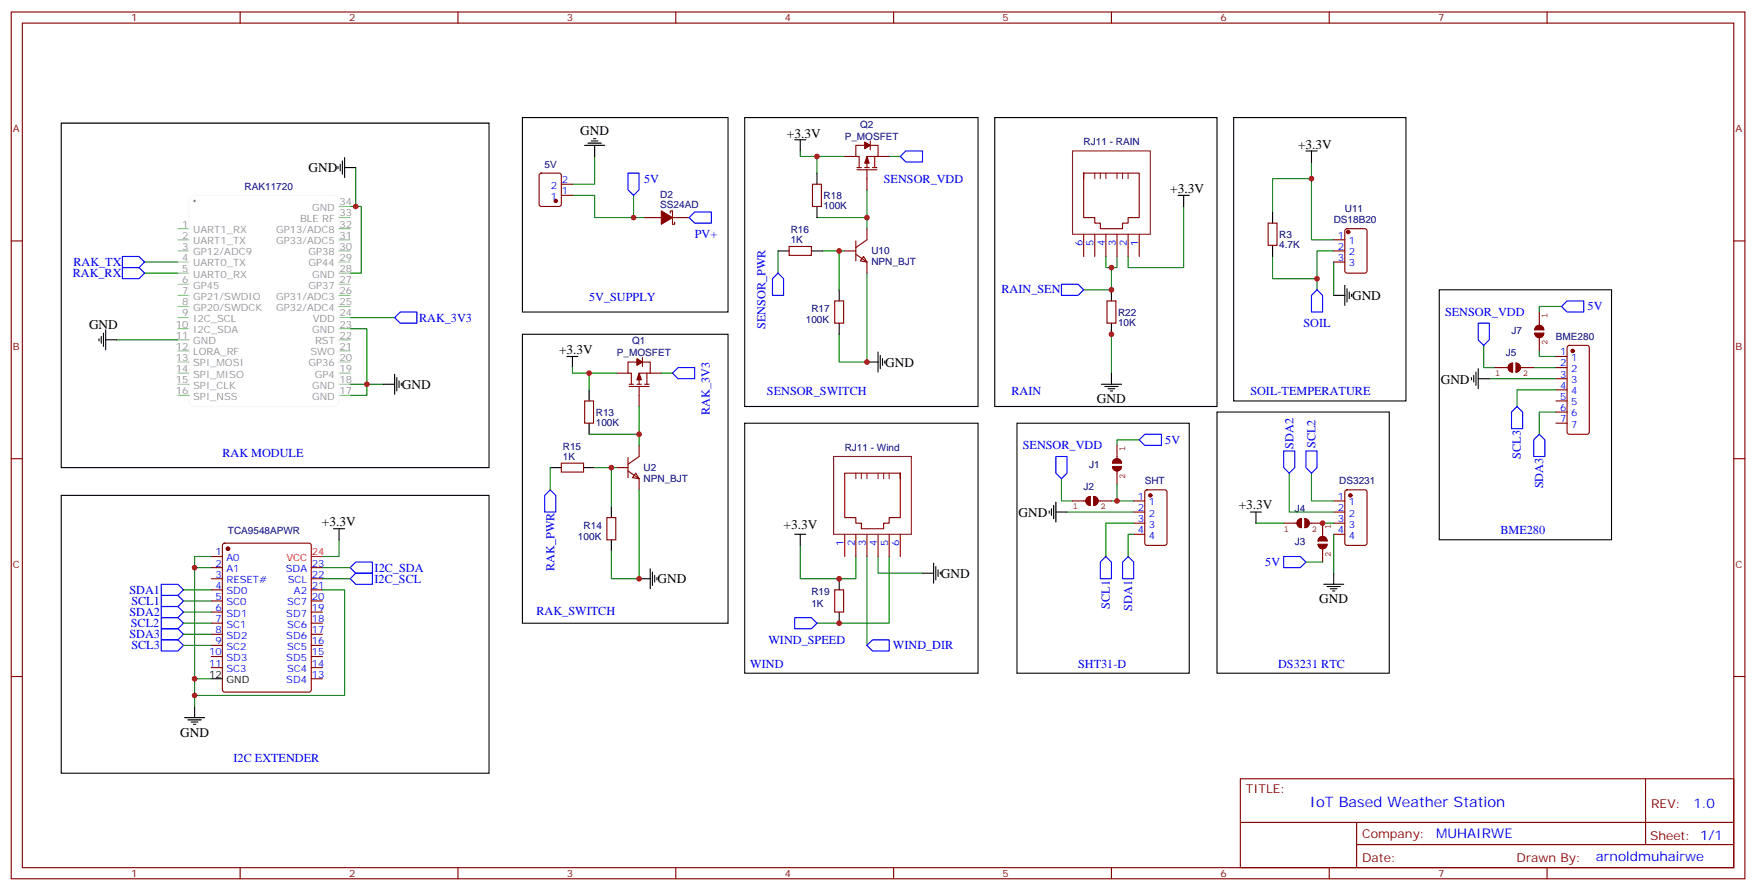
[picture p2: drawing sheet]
<svg xmlns="http://www.w3.org/2000/svg" width="557mm" height="283mm" viewBox="0 0 557 283" stroke-linecap="round" stroke-linejoin="round" font-family="sans-serif">
<g fill="none" stroke="#870000" stroke-width=".35">
<path d="M3.6 3.8h550.3v275.2h-550.3zM7.1 7.3h543.3v268.1h-543.3zM76.2 3.8v3.5M145.4 3.8v3.5M214.5 3.8v3.5M283.7 3.8v3.5M352.8 3.8v3.5M422 3.8v3.5M491.1 3.8v3.5M3.6 76.5h3.5M550.4 76.5h3.5M3.6 145.6h3.5"/>
<path d="M550.4 145.6h3.5M3.6 214.8h3.5M550.4 214.8h3.5M393.7 247.2h156.7v28.2h-156.7zM522.4 247.3v20.8M76.2 275.4v3.6M145.4 275.4v3.6M214.5 275.4v3.6M283.7 275.4v3.6M352.8 275.4v3.6M393.8 261.1h156.4M422 275.4v3.6"/>
<path d="M430.6 268.1h119.6M430.6 261.1v14.1M491.1 275.4v3.6"/>
</g>
<path d="M112.9 53.2v12.3h-1.7M112.9 65.5h1.8v21.2h-3.5M45.9 86.7h10.6M45.9 83.2h10.6M37.1 107.9h19.4M111.2 104.4h5.3v21.1h-5.3M111.2 100.8h14.1M111.2 122h10.5" fill="none" stroke="#008700" stroke-width=".35"/>
<path d="M38.8 84.9h5.3l1.8 1.8-1.8 1.8h-5.3zM38.8 81.4h5.3l1.8 1.8-1.8 1.7h-5.3zM125.3 100.8l1.7-1.7h5.3v3.5h-5.3z" fill="none" stroke="#00f" stroke-width=".35"/>
<g fill="none" stroke="#a8db75" stroke-width=".35">
<path d="M56.5 79.7h3.5M56.5 76.1h3.5M56.5 72.6h3.5M56.5 97.3h3.5M56.5 93.8h3.5M56.5 90.2h3.5M56.5 86.7h3.5M56.5 83.2h3.5M56.5 100.8h3.5M56.5 104.4h3.5M107.6 100.8h3.6M107.6 104.4h3.6"/>
<path d="M107.6 107.9h3.6M107.6 111.4h3.6M107.6 114.9h3.6M107.6 118.5h3.6M107.6 122h3.6M107.6 125.5h3.6"/>
</g>
<circle cx="61.8" cy="63.8" r=".53" fill="#5c595c" stroke="#f7f7f2" stroke-width=".35"/>
<path d="M60.6 62.5l1.2-.5h44.1l.9 .3 .6 .6 .2 .9v63.5l-.2 .9-.7 .6-.8 .2h-44.1l-.9-.2-.7-.7-.2-.8v-63.5z" fill="none" stroke="#f7f7f2" stroke-width=".35"/>
<g fill="none" stroke="#a8db75" stroke-width=".35">
<path d="M107.6 79.7h3.6M107.6 76.1h3.6M107.6 72.6h3.6M107.6 69.1h3.6M107.6 65.5h3.6M107.6 83.2h3.6M107.6 86.7h3.6M107.6 90.2h3.6M107.6 93.8h3.6M107.6 97.3h3.6M56.5 107.9h3.5M56.5 111.4h3.5"/>
<path d="M56.5 114.9h3.5M56.5 118.5h3.5M56.5 122h3.5M56.5 125.5h3.5"/>
</g>
<g fill="none" stroke="#000" stroke-width=".35">
<path d="M19.4 39.1h135.9v109.3h-135.9zM165.8 37.3h65.3v61.8h-65.3zM236.4 37.3h74.1v91.7h-74.1zM315.8 37.3h70.5v91.7h-70.5zM391.6 37.3h54.7v90h-54.7zM107.3 52.8v.8M108 52.1v2.2M108.7 51.1v4.2M109.4 53.2h3.5M109.4 50v6.4M185.6 46.1h6.3M186.7 45.4h4.2"/>
<path d="M187.7 44.7h2.1M188.4 44h.7M188.8 46.1v3.6M252.3 44.4h3.5M254 44.4v3.5M259.3 55v3.5M414.5 47.9h3.6M416.3 47.9v3.5M247 79.7h3.5M257.6 79.7h3.5M259.3 65.5v3.6M374 62h3.5"/>
<path d="M375.7 62v3.5M404 67.3v3.5M404 77.9v3.5M266.4 92v3.5M352.8 92v3.5M423.4 93.8h3.5M426.9 90.6v6.3M427.6 91.7v4.2M428.3 92.7v2.1M429 93.4v.7M456.9 92h54.7v79.4h-54.7zM31.4 107.5v.7"/>
<path d="M32.1 106.8v2.1M32.8 105.8v4.2M33.5 107.9h3.6M33.5 104.7v6.4M125.3 118.8v6.4M126 119.9v4.2M165.8 106.1h65.3v91.7h-65.3zM180 113.2h3.5M181.7 113.2v3.5M266.4 102.6v3.5M275.2 114.9h3.5M278.7 111.8v6.3"/>
<path d="M279.4 112.8v4.3M280.1 113.9v2.1M280.8 114.6v.7M352.8 102.6v3.5M352.8 118.5v3.5M467.1 119.9v.7M467.8 119.2v2.1M468.5 118.1v4.2M469.2 117.1v6.3M121.7 122h3.6M126.7 120.9v2.1M127.4 121.6v.7"/>
<path d="M187 123.8v3.5M187 134.3v3.6M236.4 134.3h74.1v79.4h-74.1zM322.8 134.3h54.7v79.4h-54.7zM349.6 122h6.4M350.7 122.7h4.2M351.8 123.4h2.1M352.5 124.1h.7M386.3 130.8h54.7v82.9h-54.7zM469.2 120.2h3.6M19.4 157.3h135.9v88.2h-135.9zM174.7 148.4h3.5"/>
<path d="M185.2 148.4h3.6M335.2 159.4v6.3M105.9 167.9h3.5M107.6 167.9v3.5M194.1 160.8v3.5M194.1 171.4v3.5M252.3 169.6h3.5M254 169.6v3.5M296.4 178.8v6.3M297.1 179.8v4.3M333.1 162.2v.7M333.8 161.5v2.1"/>
<path d="M334.5 160.4v4.3M335.2 162.6h3.5M396.9 162.6h3.5M398.7 162.6v3.5M202.9 183.7h3.5M206.4 180.6v6.3M207.1 181.6v4.2M207.8 182.7v2.1M208.5 183.4v.7M266.4 183.7v3.6M266.4 194.3v3.5M292.8 182h3.6"/>
<path d="M297.8 180.9v2.1M298.5 181.6v.7M420.2 185.5h6.3M421.3 186.2h4.2M422.3 186.9h2.1M423 187.6h.7M423.4 182v3.5M67.1 215.5h3.5M58.6 227.8h6.3M59.7 228.5h4.2M60.7 229.2h2.1M61.4 229.9h.7"/>
<path d="M61.8 224.3v3.5"/>
</g>
<g fill="none" stroke="#008700" stroke-width=".35">
<path d="M188.8 49.7v8.8h-7.1M254 47.9v1.8h5.3M268.1 49.7h-8.8v5.3M282.3 49.7h3.5M416.3 56.7h-12.3v10.6M416.3 51.4v24.7h7.1M181.7 62h7.1v7.1h15.8M201.1 62v7.1M247 79.7v7M259.3 69.1h15.9M261.1 79.7h7M266.4 79.7v12.3"/>
<path d="M275.2 60.3v12.3M375.7 65.5v19.4h-17.6v-3.5M423.4 79.7h-5.3v8.8M275.2 86.7v28.2h-8.8v-8.8M351 81.4v3.5h3.6v-3.5M352.8 84.9v7.1h-8.8M404 81.4v7.1h14.1v3.5M423.4 83.2v10.6M495.7 97.3h-7.1v1.8M181.7 116.7v1.8h5.3M195.8 118.5h-8.8v5.3M209.9 118.5h3.6"/>
<path d="M352.8 104.4v14.1M471 109.6v7.1h3.5M486.9 116.7h7M488.6 111.4v1.8h5.3M187 137.9h15.9M202.9 129v12.4M361.6 139.6h-7v1.8M472.8 120.2h21.1M493.9 123.8h-12.3v5.2M493.9 130.8h-5.3v7.1M174.7 148.4v7.1M188.8 148.4h7"/>
<path d="M194.1 148.4v12.4M202.9 155.5v28.2h-8.8v-8.8M336.9 152v7h3.6M352.8 159h7.1M354.6 153.7v5.3M409.3 150.2v12.4h14.1M416.3 150.2v8.8h7.1M67.1 176.7h-5.3v3.5h5.3M107.6 171.4v5.3h-5.3M254 173.1v10.6h17.7v-7M275.2 176.7v28.2M278.7 176.7v5.3h14.1"/>
<path d="M282.3 176.7v21.1h-23M338.7 162.6h21.2M359.9 166.1h-8.9v10.6M359.9 169.6h-1.8v7.1M398.7 166.1h8.8M414.5 178.4h5.3M419.8 166.1h3.6M423.4 169.6v12.4M58.2 187.3h8.9M58.2 190.8h8.9M58.2 194.3h8.9M58.2 197.8h8.9"/>
<path d="M61.8 180.2v35.3M102.3 187.3h7.1v33.5h-47.6M102.3 180.2h8.9M102.3 183.7h8.9M58.2 201.4h8.9M58.2 204.9h8.9M67.1 215.5h-5.3v8.8"/>
</g>
<g fill="none" stroke="#870000" stroke-width=".35">
<path d="M171.4 55.2l.4-.2h5.7l.6 .4 .1 9.4-.5 .7h-5.9l-.6-.4-.1-9.4zM178.2 58.5h3.5M257.9 58.5h2.8v7h-2.8zM268.1 49.7h3.6M272 53.2h1.4M272 53.9h6.4M274.5 46.1h-2.8v3.6h1v3.5M274.5 53.2h1.4M275.2 53.9v6.4M276.3 44.7v2.9M276.3 46.1h2.4v3.6h-3.5v3.5M277 53.2h1.4"/>
<path d="M277.7 49.7v3.5M278.7 49.7h3.6M344 55h17.6v14.1h-3.5v1.7h-1.8v1.8h-7v-1.8h-1.8v-1.7h-3.5v-14.1v1.7M178.2 62h3.5M204.6 69.1h5.3M212.8 67.7v-.7h.7v4.2h.7v-.7M213.5 69.1h5.3M250.5 78.2h7.1v2.9h-7.1zM268.1 79.7h3.6M271.7 76.5v6.3M275.2 72.6v3.5l-3.5 2.5M344 74.4v7"/>
<path d="M347.5 74.4v7M351 74.4v7M354.6 74.4v7M358.1 74.4v7M361.6 74.4v7M402.6 70.8h2.8v7.1h-2.8zM423.4 76.1h3.5M423.4 79.7h3.5M427.1 72.8l.5-.2h5.6l.7 .4 .1 13-.5 .7h-5.9l-.6-.4-.1-13zM265 95.5h2.8v7.1h-2.8zM271.7 80.7l3.5 2.5v3.5M274.1 81.4l1.1 1.8-2.1-.4z"/>
<path d="M351.4 95.5h2.8v7.1h-2.8zM423.4 83.2h3.5M195.8 118.5h3.6M202.2 114.9h-2.8v3.6h1v3.5M203.9 113.5v2.8M203.9 114.9h2.5v3.6h-3.5v3.5M205.4 118.5v3.5M206.4 118.5h3.5M493.9 113.2h3.6M493.9 116.7h3.6M497.7 109.8l.5-.2h5.6l.7 .5v27.1l-.2 .5-.5 .2h-5.6l-.5-.3-.2-.4v-26.9zM185.6 127.3h2.8v7h-2.8z"/>
<path d="M199.7 122h1.4M199.7 122.7h6.4M202.2 122h1.4M202.9 122.7v6.3M204.6 122h1.5M493.9 120.2h3.6M493.9 123.8h3.6M493.9 127.3h3.6M493.9 130.8h3.6M493.9 134.3h3.6M178.2 147h7v2.9h-7zM195.8 148.4h3.6"/>
<path d="M199.4 149.5l3.5 2.5v3.5M199.4 145.3v6.3M201.8 150.2l1.1 1.8-2.1-.4zM202.9 141.4v3.5l-3.5 2.5M285.8 150.2h-17.7v14.1h3.6v1.8h1.7v1.8h7.1v-1.8h1.8v-1.8h3.5v-14.1v1.8M359.9 159h3.5M363.6 155.7l.5-.2h5.6l.7 .4 .1 16.5-.5 .7h-5.9l-.6-.4-.1-16.5zM423.4 159h3.5M427.1 155.7l.5-.2h5.6l.7 .4 .1 16.5-.5 .7h-5.9l-.6-.4-.1-16.5zM67.1 176.7h3.5M70.8 172.6l.5-.2h26.8l.7 .5v46.1l-.4 .7h-27.1l-.7-.5v-46.1zM192.7 164.3h2.8v7.1h-2.8z"/>
<path d="M268.1 169.6v7.1M271.7 169.6v7.1M275.2 169.6v7.1M278.7 169.6v7.1M282.3 169.6v7.1M285.8 169.6v7.1M359.9 169.6h3.5M359.9 166.1h3.5M359.9 162.6h3.5M423.4 169.6h3.5M423.4 166.1h3.5M423.4 162.6h3.5"/>
<path d="M67.1 180.2h3.5M67.1 183.7h3.5M67.1 187.3h3.5M67.1 190.8h3.5M67.1 194.3h3.5M67.1 197.8h3.5M98.8 180.2h3.5M98.8 183.7h3.5M98.8 187.3h3.5M98.8 190.8h3.5M98.8 194.3h3.5M98.8 197.8h3.5"/>
<path d="M265 187.3h2.8v7h-2.8zM67.1 201.4h3.5M67.1 204.9h3.5M67.1 208.4h3.5M67.1 211.9h3.5M98.8 201.4h3.5M98.8 204.9h3.5M98.8 208.4h3.5M98.8 211.9h3.5M98.8 215.5h3.5"/>
</g>
<g fill="#870000" stroke="#870000" stroke-width=".35">
<path d="M209.9 67l3.6 2.1-3.6 2.1z"/>
<path d="M202.2 113.9l1.7 1-1.7 1.1z"/>
<path d="M202.9 118.5l.7 2.1h-1.4z"/>
<path d="M274.5 45.1l1.8 1-1.8 1.1z"/>
<path d="M275.2 49.7l.7 2.1h-1.4z"/>
<circle cx="176.4" cy="63.8" r=".53"/>
<circle cx="428" cy="73.7" r=".53"/>
<circle cx="365.2" cy="157.3" r=".53"/>
<circle cx="428.7" cy="157.3" r=".53"/>
<circle cx="72.4" cy="174.2" r=".53"/>
<circle cx="499.2" cy="111.4" r=".53"/>
</g>
<g fill="none" stroke="#00f" stroke-width=".35">
<path d="M199.4 55h3.5v5.3l-1.8 1.7-1.7-1.7zM285.8 49.7l1.7-1.8h5.3v3.5h-5.3zM218.8 69.1l1.7-1.8h5.3v3.5h-5.3zM247 86.7l1.7 1.8v5.3h-3.5v-5.3zM336.9 90.2h5.3l1.8 1.8-1.8 1.8h-5.3zM418.1 92l1.7 1.8v5.3h-3.5v-5.3zM497.5 95.5h5.2v3.6h-5.2l-1.8-1.8zM213.5 118.5l1.7-1.8h5.3v3.5h-5.3zM469.2 102.6h3.6v5.3l-1.8 1.7-1.8-1.7zM363.4 137.9h5.3v3.5h-5.3l-1.8-1.8zM481.6 129l1.7 1.8v5.3h-3.5v-5.3zM488.6 137.9l1.8 1.7v5.3h-3.5v-5.3z"/>
<path d="M174.7 155.5l1.7 1.8v5.3h-3.5v-5.3zM335.2 144.9h3.5v5.3l-1.8 1.8-1.7-1.8zM407.5 143.2h3.5v5.2l-1.7 1.8-1.8-1.8zM414.5 143.2h3.6v5.2l-1.8 1.8-1.8-1.8zM351 176.7l1.8 1.7v5.3h-3.5v-5.3zM358.1 176.7l1.8 1.7v5.3h-3.6v-5.3zM407.5 176.7h5.3l1.7 1.7-1.7 1.8h-5.3zM51.2 189h5.3l1.7 1.8-1.7 1.7h-5.3zM51.2 185.5h5.3l1.7 1.8-1.7 1.7h-5.3zM51.2 192.5h5.3l1.7 1.8-1.7 1.8h-5.3zM51.2 196.1h5.3l1.7 1.7-1.7 1.8h-5.3zM51.2 199.6h5.3l1.7 1.8-1.7 1.7h-5.3z"/>
<path d="M111.2 183.7l1.7-1.7h5.3v3.5h-5.3zM111.2 180.2l1.7-1.8h5.3v3.6h-5.3zM252.3 196.1h5.3l1.7 1.7-1.7 1.8h-5.3zM51.2 203.1h5.3l1.7 1.8-1.7 1.8h-5.3zM277 203.1h5.3v3.6h-5.3l-1.8-1.8z"/>
</g>
<g fill="none" stroke="#850000" stroke-width=".35">
<path d="M488.6 99.1v4.2M474.5 116.7h4.3M479 115.9l1.2-.6v2.8a1.41 1.41 0 0 1-1.3-.8 1.41 1.41 0 0 1 .1-1.4zM481.2 115.3a1.41 1.41 0 0 1 1.4 1.4 1.41 1.41 0 0 1-1.4 1.4zM482.6 116.7h4.3M487.2 105.8h2.8a1.41 1.41 0 0 1-1.4 1.4 1.41 1.41 0 0 1-1.4-1.4zM487.5 103.9a1.41 1.41 0 0 1 1.6-.5 1.41 1.41 0 0 1 .9 1.3h-2.8zM488.6 107.2v4.2M340.5 159h4.2M345 158.2l1.1-.6v2.8a1.41 1.41 0 0 1-1.2-.7 1.41 1.41 0 0 1 .1-1.5zM347.2 157.6a1.41 1.41 0 0 1 1.4 1.4 1.41 1.41 0 0 1-1.4 1.4zM348.6 159h4.2"/>
<path d="M353.2 148.1h2.8a1.41 1.41 0 0 1-1.4 1.4 1.41 1.41 0 0 1-1.4-1.4zM353.4 146.2a1.41 1.41 0 0 1 1.6-.5 1.41 1.41 0 0 1 1 1.3h-2.8zM354.6 141.4v4.2M354.6 149.5v4.2M407.5 166.1h4.2M412 165.3l1.1-.6v2.8a1.41 1.41 0 0 1-1.2-.8 1.41 1.41 0 0 1 .1-1.4zM414.2 164.7a1.41 1.41 0 0 1 1.4 1.4 1.41 1.41 0 0 1-1.4 1.4zM415.6 166.1h4.2v4.2M418.4 172.8h2.9a1.41 1.41 0 0 1-1.5 1.4 1.41 1.41 0 0 1-1.4-1.4zM418.7 170.9a1.41 1.41 0 0 1 1.6-.5 1.41 1.41 0 0 1 1 1.3h-2.9zM419.8 174.2v4.2"/>
</g>
<g fill="#850000" stroke="#850000" stroke-width=".35">
<path d="M347.2 157.6a1.41 1.41 0 0 1 1.4 1.4 1.41 1.41 0 0 1-1.4 1.4z"/>
<path d="M345 158.2l1.1-.6v2.8a1.41 1.41 0 0 1-1.2-.7 1.41 1.41 0 0 1 .1-1.5z"/>
<path d="M353.2 148.1h2.8a1.41 1.41 0 0 1-1.4 1.4 1.41 1.41 0 0 1-1.4-1.4z"/>
<path d="M353.4 146.2a1.41 1.41 0 0 1 1.6-.5 1.41 1.41 0 0 1 1 1.3h-2.8z"/>
<path d="M414.2 164.7a1.41 1.41 0 0 1 1.4 1.4 1.41 1.41 0 0 1-1.4 1.4z"/>
<path d="M412 165.3l1.1-.6v2.8a1.41 1.41 0 0 1-1.2-.8 1.41 1.41 0 0 1 .1-1.4z"/>
<path d="M418.4 172.8h2.9a1.41 1.41 0 0 1-1.5 1.4 1.41 1.41 0 0 1-1.4-1.4z"/>
<path d="M418.7 170.9a1.41 1.41 0 0 1 1.6-.5 1.41 1.41 0 0 1 1 1.3h-2.9z"/>
<path d="M481.2 115.3a1.41 1.41 0 0 1 1.4 1.4 1.41 1.41 0 0 1-1.4 1.4z"/>
<path d="M479 115.9l1.2-.6v2.8a1.41 1.41 0 0 1-1.3-.8 1.41 1.41 0 0 1 .1-1.4z"/>
<path d="M487.2 105.8h2.8a1.41 1.41 0 0 1-1.4 1.4 1.41 1.41 0 0 1-1.4-1.4z"/>
<path d="M487.5 103.9a1.41 1.41 0 0 1 1.6-.5 1.41 1.41 0 0 1 .9 1.3h-2.8z"/>
</g>
<g fill="none" stroke="#8c2424" stroke-width=".35">
<path d="M340.5 47.9h24.7v26.5h-24.7zM347.5 55v1.7M349.3 55v1.7M351 55v1.7M354.6 55v1.7M356.3 55v1.7M358.1 55v1.7M264.6 144.9h24.7v24.7h-24.7zM271.7 150.2v1.8M273.4 150.2v1.8M275.2 150.2v1.8M278.7 150.2v1.8"/>
<path d="M280.5 150.2v1.8M282.3 150.2v1.8"/>
</g>
<path d="M98.8 176.7h3.5" fill="none" stroke="#f00" stroke-width=".35"/>
<g fill="#c00">
<circle cx="112.9" cy="65.5" r=".88"/>
<circle cx="116.5" cy="122" r=".88"/>
<circle cx="201.1" cy="69.1" r=".88"/>
<circle cx="416.3" cy="56.7" r=".88"/>
<circle cx="418.1" cy="88.5" r=".88"/>
<circle cx="266.4" cy="183.7" r=".88"/>
<circle cx="266.4" cy="197.8" r=".88"/>
<circle cx="352.8" cy="106.1" r=".88"/>
<circle cx="352.8" cy="92" r=".88"/>
<circle cx="352.8" cy="84.9" r=".88"/>
<circle cx="194.1" cy="148.4" r=".88"/>
<circle cx="202.9" cy="183.7" r=".88"/>
<circle cx="202.9" cy="137.9" r=".88"/>
<circle cx="187" cy="118.5" r=".88"/>
<circle cx="259.3" cy="49.7" r=".88"/>
<circle cx="275.2" cy="69.1" r=".88"/>
<circle cx="275.2" cy="114.9" r=".88"/>
<circle cx="266.4" cy="79.7" r=".88"/>
<circle cx="354.6" cy="159" r=".88"/>
<circle cx="61.8" cy="220.8" r=".88"/>
<circle cx="61.8" cy="215.5" r=".88"/>
<circle cx="61.8" cy="180.2" r=".88"/>
<circle cx="419.8" cy="166.1" r=".88"/>
</g>
<text font-size="4.6" fill="#00f" x="415.8" y="256.3">IoT Based Weather Station</text>
<g font-size="4.2">
<text x="184.2" y="43">GND</text>
<text x="249.8" y="43.7">+3.3V</text>
<text x="412.1" y="47.2">+3.3V</text>
<text x="97.9" y="54.6">GND</text>
<text x="371.5" y="61.3">+3.3V</text>
<text x="429.2" y="95.2">GND</text>
<text x="28.3" y="104.4">GND</text>
<text x="177.5" y="112.5">+3.3V</text>
<text x="281" y="116.4">GND</text>
<text x="127.6" y="123.4">GND</text>
<text x="457.3" y="121.8">GND</text>
<text x="348.2" y="128">GND</text>
<text x="393.2" y="161.5">+3.3V</text>
<text x="102.2" y="166.8">+3.3V</text>
<text x="248.7" y="167.9">+3.3V</text>
<text x="323.3" y="164.1">GND</text>
<text x="208.7" y="185.2">GND</text>
<text x="298.7" y="183.4">GND</text>
<text x="418.8" y="191.5">GND</text>
<text x="57.2" y="233.9">GND</text>
</g>
<g font-size="4.2" fill="#00f">
<text x="537.5" y="256.5">1.0</text>
<text x="455.9" y="266.1">MUHAIRWE</text>
<text x="506.6" y="273.3">arnoldmuhairwe</text>
</g>
<g font-size="3.9" fill="#00f">
<text x="204.5" y="58">5V</text>
<text x="280.6" y="58">SENSOR_VDD</text>
<text x="220.6" y="75.6">PV+</text>
<text x="23.1" y="88">RAK_RX</text>
<text x="23.3" y="84.4">RAK_TX</text>
<text x="187" y="95.5">5V_SUPPLY</text>
<text x="317.9" y="93.1">RAIN_SEN</text>
<text x="458.7" y="100.4">SENSOR_VDD</text>
<text x="504" y="98.6">5V</text>
<text x="133" y="102.1">RAK_3V3</text>
<text x="243" y="104.4" transform="rotate(-90 243 104.4)">SENSOR_PWR</text>
<text x="413.8" y="103.8">SOIL</text>
<text x="243.5" y="125.5">SENSOR_SWITCH</text>
<text x="321.1" y="125.5">RAIN</text>
<text x="396.9" y="125.5">SOIL-TEMPERATURE</text>
<text x="225.3" y="131.8" transform="rotate(-90 225.3 131.8)">RAK_3V3</text>
<text x="324.7" y="142.7">SENSOR_VDD</text>
<text x="369.9" y="140.9">5V</text>
<text x="410.6" y="142.5" transform="rotate(-90 410.6 142.5)">SDA2</text>
<text x="417.6" y="142.3" transform="rotate(-90 417.6 142.3)">SCL2</text>
<text x="70.6" y="144.9">RAK MODULE</text>
<text x="482.8" y="145.6" transform="rotate(-90 482.8 145.6)">SCL3</text>
<text x="489.8" y="155" transform="rotate(-90 489.8 155)">SDA3</text>
<text x="476.3" y="169.6">BME280</text>
<text x="401.7" y="179.8">5V</text>
<text x="118.9" y="185">I2C_SCL</text>
<text x="118.9" y="181.5">I2C_SDA</text>
<text x="176" y="181.2" transform="rotate(-90 176 181.2)">RAK_PWR</text>
<text x="41.1" y="188.5">SDA1</text>
<text x="41.1" y="195.5">SDA2</text>
<text x="41.7" y="192">SCL1</text>
<text x="170.3" y="195.1">RAK_SWITCH</text>
<text x="352.3" y="193.2" transform="rotate(-90 352.3 193.2)">SCL1</text>
<text x="359.4" y="193.8" transform="rotate(-90 359.4 193.8)">SDA1</text>
<text x="41.1" y="202.6">SDA3</text>
<text x="41.5" y="199">SCL2</text>
<text x="41.7" y="206.1">SCL3</text>
<text x="243.9" y="204.4">WIND_SPEED</text>
<text x="283.5" y="206.2">WIND_DIR</text>
<text x="238.2" y="211.9">WIND</text>
<text x="342.2" y="211.9">SHT31-D</text>
<text x="405.7" y="211.9">DS3231 RTC</text>
<text x="74.1" y="241.9">I2C EXTENDER</text>
</g>
<g font-size="3.9" fill="#800">
<text x="395.5" y="251.8">TITLE:</text>
<text x="524.1" y="256.5">REV:</text>
<text x="432.4" y="266">Company:</text>
<text x="523.8" y="266.6">Sheet: 1/1</text>
<text x="432.4" y="273.7">Date:</text>
<text x="481.4" y="273.8">Drawn By:</text>
</g>
<g font-size="3.2" fill="#800">
<text x="41.7" y="6.8">1</text>
<text x="110.8" y="6.8">2</text>
<text x="180" y="6.8">3</text>
<text x="249.1" y="6.8">4</text>
<text x="318.2" y="6.8">5</text>
<text x="387.4" y="6.8">6</text>
<text x="456.5" y="6.8">7</text>
<text x="4.1" y="41.9">A</text>
<text x="550.9" y="41.9">A</text>
<text x="4.1" y="111.1">B</text>
<text x="550.9" y="111.1">B</text>
<text x="4.1" y="180.2">C</text>
<text x="550.9" y="180.2">C</text>
<text x="41.7" y="278.4">1</text>
<text x="110.8" y="278.4">2</text>
<text x="180" y="278.4">3</text>
<text x="249.1" y="278.4">4</text>
<text x="318.2" y="278.4">5</text>
<text x="387.4" y="278.4">6</text>
<text x="456.5" y="278.4">7</text>
</g>
<g font-size="3.2" fill="#000080">
<text x="273" y="40.5">Q2</text>
<text x="268.1" y="44.4">P_MOSFET</text>
<text x="344" y="46.1">RJ11 - RAIN</text>
<text x="172.9" y="53.2">5V</text>
<text x="77.6" y="60.3">RAK11720</text>
<text x="209.6" y="65.9">SS24AD</text>
<text x="209.6" y="62.7">D2</text>
<text x="261.4" y="63.2">R18</text>
<text x="261.4" y="66.4">100K</text>
<text x="423.4" y="70.8">DS18B20</text>
<text x="426.9" y="67.3">U11</text>
<text x="251" y="77.2">1K</text>
<text x="251" y="74">R16</text>
<text x="406.1" y="75.5">R3</text>
<text x="276.6" y="80.8">U10</text>
<text x="406.1" y="78.7">4.7K</text>
<text x="276.6" y="84.1">NPN_BJT</text>
<text x="257.6" y="99.1">R17</text>
<text x="354.9" y="100.2">R22</text>
<text x="255.8" y="102.6">100K</text>
<text x="354.9" y="103.4">10K</text>
<text x="479.8" y="106.1">J7</text>
<text x="493.9" y="107.9">BME280</text>
<text x="195.8" y="113.2">P_MOSFET</text>
<text x="200.7" y="109.3">Q1</text>
<text x="478" y="113.2">J5</text>
<text x="189.1" y="132">R13</text>
<text x="189.1" y="135.2">100K</text>
<text x="178.7" y="142.8">R15</text>
<text x="268.1" y="143.2">RJ11 - Wind</text>
<text x="178.7" y="146">1K</text>
<text x="204.3" y="149.5">U2</text>
<text x="345.8" y="148.4">J1</text>
<text x="204.3" y="152.9">NPN_BJT</text>
<text x="344" y="155.5">J2</text>
<text x="363.4" y="153.7">SHT</text>
<text x="425.1" y="153.7">DS3231</text>
<text x="185.2" y="167.9">R14</text>
<text x="411" y="162.6">J4</text>
<text x="72.4" y="169.6">TCA9548APWR</text>
<text x="183.5" y="171.4">100K</text>
<text x="411" y="173.1">J3</text>
<text x="257.6" y="189">R19</text>
<text x="257.6" y="192.5">1K</text>
</g>
<g font-size="3.2" fill="#00f">
<text x="174.9" y="59.9">2</text>
<text x="178.4" y="58.1">2</text>
<text x="174.9" y="63.4">1</text>
<text x="178.4" y="61.7">1</text>
<text x="424.7" y="75.8">1</text>
<text x="428.2" y="77.5">1</text>
<text x="343.6" y="78.1" transform="rotate(-90 343.6 78.1)">6</text>
<text x="347.2" y="78.1" transform="rotate(-90 347.2 78.1)">5</text>
<text x="350.7" y="78.1" transform="rotate(-90 350.7 78.1)">4</text>
<text x="354.2" y="78.1" transform="rotate(-90 354.2 78.1)">3</text>
<text x="357.8" y="78.1" transform="rotate(-90 357.8 78.1)">2</text>
<text x="361.3" y="78.1" transform="rotate(-90 361.3 78.1)">1</text>
<text x="424.7" y="79.3">2</text>
<text x="424.7" y="82.8">3</text>
<text x="428.2" y="81.1">2</text>
<text x="428.2" y="84.6">3</text>
<text x="495.3" y="112.8">1</text>
<text x="495.3" y="116.3">2</text>
<text x="495.3" y="119.9">3</text>
<text x="498.8" y="114.6">1</text>
<text x="498.8" y="118.1">2</text>
<text x="495.3" y="123.4">4</text>
<text x="498.8" y="121.6">3</text>
<text x="498.8" y="125.2">4</text>
<text x="495.3" y="126.9">5</text>
<text x="495.3" y="130.5">6</text>
<text x="498.8" y="128.7">5</text>
<text x="495.3" y="134">7</text>
<text x="498.8" y="132.2">6</text>
<text x="498.8" y="135.7">7</text>
<text x="361.2" y="158.7">1</text>
<text x="364.7" y="160.4">1</text>
<text x="424.7" y="158.7">1</text>
<text x="428.2" y="160.4">1</text>
<text x="361.2" y="165.7">3</text>
<text x="361.2" y="162.2">2</text>
<text x="364.7" y="167.5">3</text>
<text x="364.7" y="164">2</text>
<text x="424.7" y="165.7">3</text>
<text x="424.7" y="162.2">2</text>
<text x="428.2" y="167.5">3</text>
<text x="428.2" y="164">2</text>
<text x="267.8" y="173.4" transform="rotate(-90 267.8 173.4)">1</text>
<text x="271.3" y="173.4" transform="rotate(-90 271.3 173.4)">2</text>
<text x="274.8" y="173.4" transform="rotate(-90 274.8 173.4)">3</text>
<text x="278.4" y="173.4" transform="rotate(-90 278.4 173.4)">4</text>
<text x="281.9" y="173.4" transform="rotate(-90 281.9 173.4)">5</text>
<text x="285.4" y="173.4" transform="rotate(-90 285.4 173.4)">6</text>
<text x="361.2" y="169.3">4</text>
<text x="364.7" y="171">4</text>
<text x="424.7" y="169.3">4</text>
<text x="428.2" y="171">4</text>
<text x="68.4" y="176.3">1</text>
<text x="68.4" y="179.8">2</text>
<text x="71.9" y="178.1">A0</text>
<text x="99" y="179.8">23</text>
<text x="68.4" y="183.4">3</text>
<text x="71.9" y="181.6">A1</text>
<text x="71.9" y="185.1">RESET#</text>
<text x="90.7" y="181.6">SDA</text>
<text x="91.4" y="185.1">SCL</text>
<text x="99" y="183.4">22</text>
<text x="68.4" y="186.9">4</text>
<text x="68.4" y="190.4">5</text>
<text x="71.9" y="188.7">SD0</text>
<text x="93.3" y="188.7">A2</text>
<text x="99" y="190.4">20</text>
<text x="99" y="186.9">21</text>
<text x="68.4" y="194">6</text>
<text x="68.4" y="197.5">7</text>
<text x="71.9" y="192.2">SC0</text>
<text x="71.9" y="195.7">SD1</text>
<text x="90.9" y="195.7">SD7</text>
<text x="91.1" y="192.2">SC7</text>
<text x="99" y="197.5">18</text>
<text x="99" y="194">19</text>
<text x="68.4" y="201">8</text>
<text x="71.9" y="199.2">SC1</text>
<text x="71.9" y="202.8">SD2</text>
<text x="90.9" y="202.8">SD6</text>
<text x="91.1" y="199.2">SC6</text>
<text x="99" y="201">17</text>
<text x="66.4" y="208.1">10</text>
<text x="68.4" y="204.5">9</text>
<text x="71.9" y="206.3">SC2</text>
<text x="71.9" y="209.8">SD3</text>
<text x="90.9" y="209.8">SD5</text>
<text x="91.1" y="206.3">SC5</text>
<text x="99" y="208.1">15</text>
<text x="99" y="204.5">16</text>
<text x="66.4" y="211.6">11</text>
<text x="71.9" y="213.4">SC3</text>
<text x="91.1" y="213.4">SC4</text>
<text x="99" y="215.1">13</text>
<text x="99" y="211.6">14</text>
<text x="90.9" y="216.9">SD4</text>
</g>
<g font-size="3.2" fill="#939293">
<text x="107.8" y="65.2">34</text>
<text x="95.2" y="70.5">BLE RF</text>
<text x="99" y="67">GND</text>
<text x="107.8" y="68.7">33</text>
<text x="57.8" y="75.8">2</text>
<text x="57.8" y="72.2">1</text>
<text x="61.3" y="77.5">UART1_TX</text>
<text x="61.3" y="74">UART1_RX</text>
<text x="87.6" y="77.5">GP33/ADC5</text>
<text x="87.6" y="74">GP13/ADC8</text>
<text x="107.8" y="75.8">31</text>
<text x="107.8" y="72.2">32</text>
<text x="57.8" y="82.8">4</text>
<text x="57.8" y="79.3">3</text>
<text x="61.3" y="81.1">GP12/ADC9</text>
<text x="97.9" y="81.1">GP38</text>
<text x="107.8" y="82.8">29</text>
<text x="107.8" y="79.3">30</text>
<text x="57.8" y="89.9">6</text>
<text x="57.8" y="86.4">5</text>
<text x="61.3" y="88.1">UART0_RX</text>
<text x="61.3" y="84.6">UART0_TX</text>
<text x="97.9" y="84.6">GP44</text>
<text x="99" y="88.1">GND</text>
<text x="107.8" y="86.4">28</text>
<text x="107.8" y="89.9">27</text>
<text x="57.8" y="93.4">7</text>
<text x="61.3" y="95.2">GP21/SWDIO</text>
<text x="61.3" y="91.7">GP45</text>
<text x="87.6" y="95.2">GP31/ADC3</text>
<text x="97.9" y="91.7">GP37</text>
<text x="107.8" y="93.4">26</text>
<text x="57.8" y="100.5">9</text>
<text x="57.8" y="96.9">8</text>
<text x="61.3" y="98.7">GP20/SWDCK</text>
<text x="87.6" y="98.7">GP32/ADC4</text>
<text x="107.8" y="100.5">24</text>
<text x="107.8" y="96.9">25</text>
<text x="55.8" y="104">10</text>
<text x="55.8" y="107.5">11</text>
<text x="61.3" y="105.8">I2C_SDA</text>
<text x="61.3" y="102.2">I2C_SCL</text>
<text x="99" y="105.8">GND</text>
<text x="99.3" y="102.2">VDD</text>
<text x="107.8" y="104">23</text>
<text x="107.8" y="107.5">22</text>
<text x="55.8" y="111.1">12</text>
<text x="61.3" y="109.3">GND</text>
<text x="61.3" y="112.8">LORA_RF</text>
<text x="98.5" y="112.8">SWO</text>
<text x="100" y="109.3">RST</text>
<text x="107.8" y="111.1">21</text>
<text x="55.8" y="114.6">13</text>
<text x="55.8" y="118.1">14</text>
<text x="61.3" y="116.3">SPI_MOSI</text>
<text x="61.3" y="119.9">SPI_MISO</text>
<text x="97.9" y="116.3">GP36</text>
<text x="99.9" y="119.9">GP4</text>
<text x="107.8" y="114.6">20</text>
<text x="107.8" y="118.1">19</text>
<text x="55.8" y="121.6">15</text>
<text x="55.8" y="125.2">16</text>
<text x="61.3" y="123.4">SPI_CLK</text>
<text x="99" y="123.4">GND</text>
<text x="107.8" y="121.6">18</text>
<text x="107.8" y="125.2">17</text>
<text x="61.3" y="126.9">SPI_NSS</text>
<text x="99" y="126.9">GND</text>
</g>
<g font-size="3.2" fill="#f00">
<text x="90.9" y="178.1">VCC</text>
<text x="99" y="176.3">24</text>
</g>
<g font-size="3.2">
<text x="66.4" y="215.1">12</text>
<text x="71.9" y="216.9">GND</text>
</g>
<g font-size="2.8" fill="#840000">
<text x="491.3" y="100.8" transform="rotate(-90 491.3 100.8)">1</text>
<text x="491.3" y="109.6" transform="rotate(-90 491.3 109.6)">2</text>
<text x="474.6" y="119.3">1</text>
<text x="483.4" y="119.3">2</text>
<text x="357.2" y="143.2" transform="rotate(-90 357.2 143.2)">1</text>
<text x="357.2" y="152" transform="rotate(-90 357.2 152)">2</text>
<text x="340.5" y="161.7">1</text>
<text x="349.4" y="161.7">2</text>
<text x="422.5" y="167.9" transform="rotate(-90 422.5 167.9)">1</text>
<text x="407.6" y="168.7">1</text>
<text x="416.4" y="168.7">2</text>
<text x="422.5" y="176.7" transform="rotate(-90 422.5 176.7)">2</text>
</g>
</svg>
